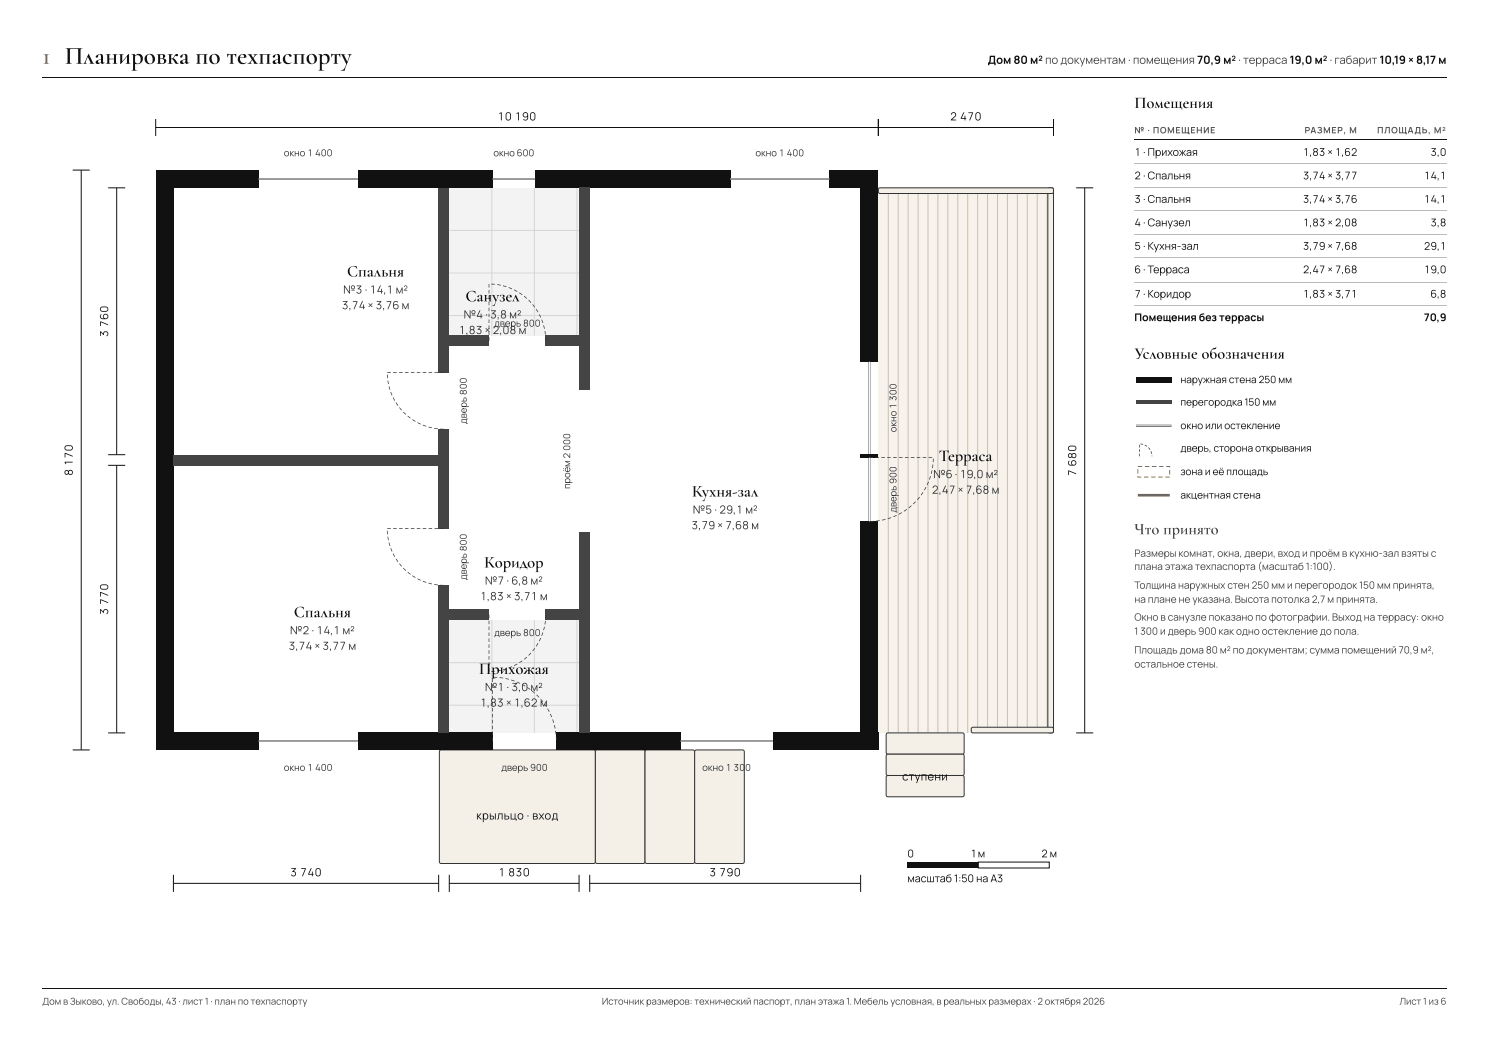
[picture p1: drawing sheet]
<svg xmlns="http://www.w3.org/2000/svg" width="420mm" height="297mm" viewBox="0 0 420 297" stroke-linecap="round" stroke-linejoin="round" font-family="sans-serif">
<path d="M11.9 21.8h396.1" fill="none" stroke="#111" stroke-width=".28"/>
<g fill="#fff">
<path d="M43.9 47.9h203.8v163.4h-203.8z"/>
<path d="M166.3 52.9h76.4v153.6h-76.4z"/>
</g>
<path d="M126.7 174.7h36.6v31.8h-36.6z" fill="#f3f3f3"/>
<g fill="#fff">
<path d="M48.9 131.1h74.8v75.4h-74.8z"/>
<path d="M48.9 52.9h74.8v75.2h-74.8z"/>
</g>
<path d="M126.7 52.9h36.6v41.6h-36.6z" fill="#f3f3f3"/>
<path d="M126.7 97.5h36.6v74.2h-36.6z" fill="#fff"/>
<path d="M247.7 52.9h49.4v153.6h-49.4z" fill="#f7f3ec"/>
<g fill="none" stroke="#c9bfaf" stroke-width=".28">
<path d="M250.5 52.9v153.6M253.3 52.9v153.6M256.1 52.9v153.6M258.9 52.9v153.6M261.7 52.9v153.6M264.5 52.9v153.6M267.3 52.9v153.6M270.1 52.9v153.6M272.9 52.9v153.6M275.7 52.9v153.6M278.5 52.9v153.6M281.3 52.9v153.6"/>
<path d="M284.1 52.9v153.6M286.9 52.9v153.6M289.7 52.9v153.6M292.5 52.9v153.6M295.3 52.9v153.6"/>
</g>
<path d="M138.7 52.9v41.6M150.7 52.9v41.6M162.7 52.9v41.6M126.7 64.9h36.6M126.7 76.9h36.6M126.7 88.9h36.6M138.7 174.7v31.8M150.7 174.7v31.8M162.7 174.7v31.8M126.7 186.7h36.6M126.7 198.7h36.6" fill="none" stroke="#d5d5d5" stroke-width=".28"/>
<path d="M124.1 211.5l.3-.2 43.3 .1 .2 .4-.1 31.3-.4 .2-43.3-.1-.2-.4v-31z" fill="#f4f0e8"/>
<path d="M124.1 211.5l.3-.2 43.3 .1 .2 .4-.1 31.3-.4 .2-43.3-.1-.2-.4v-31z" fill="none" stroke="#333" stroke-width=".28"/>
<path d="M168.1 211.5l.3-.2h13l.5 .3v31.2l-.3 .5h-13.2l-.5-.3v-31.2z" fill="#f4f0e8"/>
<path d="M168.1 211.5l.3-.2h13l.5 .3v31.2l-.3 .5h-13.2l-.5-.3v-31.2z" fill="none" stroke="#333" stroke-width=".28"/>
<path d="M182.1 211.5l.3-.2h13l.5 .3v31.2l-.3 .5h-13.2l-.5-.3v-31.2z" fill="#f4f0e8"/>
<path d="M182.1 211.5l.3-.2h13l.5 .3v31.2l-.3 .5h-13.2l-.5-.3v-31.2z" fill="none" stroke="#333" stroke-width=".28"/>
<path d="M196.1 211.5l.3-.2h13l.5 .3v31.2l-.3 .5h-13.2l-.5-.3v-31.2z" fill="#f4f0e8"/>
<path d="M196.1 211.5l.3-.2h13l.5 .3v31.2l-.3 .5h-13.2l-.5-.3v-31.2z" fill="none" stroke="#333" stroke-width=".28"/>
<path d="M250.1 206.7l.3-.2h21.1l.4 .5v5.1l-.5 .4h-21.1l-.4-.5z" fill="#f4f0e8"/>
<path d="M250.1 206.7l.3-.2h21.1l.4 .5v5.1l-.5 .4h-21.1l-.4-.5z" fill="none" stroke="#333" stroke-width=".28"/>
<path d="M250.1 212.7l.3-.2h21.1l.4 .5v5.1l-.5 .4h-21.1l-.4-.5z" fill="#f4f0e8"/>
<path d="M250.1 212.7l.3-.2h21.1l.4 .5v5.1l-.5 .4h-21.1l-.4-.5z" fill="none" stroke="#333" stroke-width=".28"/>
<path d="M250.1 218.7l.3-.2h21.1l.4 .5v5.1l-.5 .4h-21.1l-.4-.5z" fill="#f4f0e8"/>
<path d="M250.1 218.7l.3-.2h21.1l.4 .5v5.1l-.5 .4h-21.1l-.4-.5z" fill="none" stroke="#333" stroke-width=".28"/>
<g fill="#111">
<path d="M43.9 47.9h29v5h-29z"/>
<path d="M100.9 47.9h38v5h-38z"/>
<path d="M150.9 47.9h55v5h-55z"/>
<path d="M233.9 47.9h13.8v5h-13.8z"/>
</g>
<path d="M72.9 50.4h28M138.9 50.4h12M205.9 50.4h28" fill="none" stroke="#111" stroke-width=".47"/>
<path d="M72.9 50.4h28M138.9 50.4h12M205.9 50.4h28" fill="none" stroke="#fff" stroke-width=".28"/>
<g fill="#111">
<path d="M43.9 206.3h29v5h-29z"/>
<path d="M100.9 206.3h38v5h-38z"/>
<path d="M156.9 206.3h35v5h-35z"/>
<path d="M217.9 206.3h29.8v5h-29.8z"/>
</g>
<path d="M72.9 208.8h28" fill="none" stroke="#111" stroke-width=".47"/>
<path d="M72.9 208.8h28" fill="none" stroke="#fff" stroke-width=".28"/>
<path d="M138.8 207.8h.2v1h-.2zM138.8 206.2h.2v1h-.2zM138.8 204.5h.2v1h-.2zM138.8 202.8h.2v1h-.2zM138.8 201.2h.2v1h-.2zM138.8 199.5h.2v1h-.2zM138.8 197.8h.2v1h-.2zM138.8 196.2h.2v1h-.2zM138.8 194.5h.2v1h-.2zM138.8 192.8h.2v1h-.2zM138.8 191.2h.2v1h-.2zM139.2 190.7l1 .1v.2l-1-.1zM140.9 190.8l1 .2v.2l-1-.2zM142.6 191.1l.9 .2v.2l-1-.2zM144.2 191.5l.9 .3v.2l-1-.3zM145.8 192.1l.9 .4-.1 .2-.9-.4zM147.3 192.8l.9 .5-.1 .2-.9-.5zM148.7 193.6l.9 .6-.1 .2-.9-.6zM150.1 194.6l.8 .7-.1 .1-.8-.6zM151.4 195.7l.7 .7-.2 .2-.7-.7zM152.4 197.1l.1-.2 .7 .8-.2 .1zM153.4 198.4l.2-.2 .6 .9-.2 .1zM154.3 199.8l.2-.1 .5 .8-.2 .1zM155.1 201.2l.2-.1 .4 1h-.2zM155.7 202.8l.2-.1 .4 1h-.2zM156.2 204.4l.2-.1 .3 1h-.2zM156.6 206l.2-.1 .1 1.1h-.2zM156.8 207.6h.2v1h-.2z" fill="#333"/>
<path d="M191.9 208.8h26" fill="none" stroke="#111" stroke-width=".47"/>
<path d="M191.9 208.8h26" fill="none" stroke="#fff" stroke-width=".28"/>
<g fill="#111">
<path d="M43.9 47.9h5v163.4h-5z"/>
<path d="M242.7 47.9h5v54h-5z"/>
<path d="M242.7 127.9h5v1h-5z"/>
<path d="M242.7 146.9h5v64.4h-5z"/>
</g>
<path d="M245.2 101.9v26M245.2 128.9v18" fill="none" stroke="#111" stroke-width=".47"/>
<path d="M245.2 101.9v26M245.2 128.9v18" fill="none" stroke="#fff" stroke-width=".28"/>
<path d="M245.2 128.8h1v.2h-1zM246.9 128.8h1v.2h-1zM248.5 128.8h1v.2h-1zM250.2 128.8h1v.2h-1zM251.9 128.8h1v.2h-1zM253.5 128.8h1v.2h-1zM255.2 128.8h1v.2h-1zM256.9 128.8h1v.2h-1zM258.5 128.8h1v.2h-1zM260.2 128.8h1v.2h-1zM261.9 128.8h1v.2h-1zM263.1 129.3h.2v.9h-.2zM263 130.9h.2l-.1 1h-.2zM262.7 132.5l.2 .1-.2 1-.2-.1zM262.3 134.1l.2 .1-.3 1-.2-.1zM261.8 135.7l.2 .1-.5 .9-.1-.1zM261.1 137.2l.1 .1-.4 .9-.2-.1zM260.2 138.7l.2 .1-.6 .8-.1-.1zM259.3 140l.1 .1-.6 .8-.2-.1zM257.5 142l.7-.7 .1 .1-.7 .7zM256.2 143.1l.8-.7 .1 .2-.8 .6zM254.9 144l.8-.6 .1 .2-.8 .6zM253.4 144.8l.9-.4 .1 .1-.9 .5zM251.9 145.5l.9-.4 .1 .2-.9 .4zM250.3 146.1l1-.3v.2l-.9 .3zM248.7 146.5l1-.2v.2l-.9 .2zM247.1 146.7l1-.1v.2l-1 .1zM245.4 146.8h1v.2h-1z" fill="#333"/>
<g fill="#444">
<path d="M123.7 52.9h3v52h-3z"/>
<path d="M123.7 120.9h3v28h-3z"/>
<path d="M123.7 164.9h3v41.6h-3z"/>
</g>
<g fill="#333">
<path d="M124.2 104.8h1v.2h-1zM122.5 104.8h1v.2h-1zM120.9 104.8h1v.2h-1zM119.2 104.8h1v.2h-1zM117.5 104.8h1v.2h-1zM115.9 104.8h1v.2h-1zM114.2 104.8h1v.2h-1zM112.5 104.8h1v.2h-1zM110.9 104.8h1v.2h-1zM109.2 104.8h1v.2h-1zM109.1 105.6h.2l.1 1h-.2zM109.3 107.3l.2-.1 .1 1-.1 .1zM109.6 108.9h.2l.3 .9-.2 .1zM110.1 110.5l.2-.1 .4 1h-.2zM110.8 112.1l.1-.1 .5 .8-.2 .1zM111.6 113.5l.2-.1 .5 .8-.1 .2zM112.6 114.9l.1-.1 .7 .7-.2 .2zM113.7 116.2l.1-.2 .7 .7-.1 .2zM115 117.2l.8 .6-.1 .1-.8-.6zM116.4 118.1l.8 .6-.1 .1-.9-.5zM117.8 119l.9 .4-.1 .2-.9-.4zM119.3 119.7l.9 .3v.2l-1-.3zM120.9 120.2l.9 .3v.2l-1-.3zM122.5 120.6l1 .1v.2l-1.1-.1zM124.1 120.8h1v.2h-1z"/>
<path d="M124.2 148.8h1v.2h-1zM122.5 148.8h1v.2h-1zM120.9 148.8h1v.2h-1zM119.2 148.8h1v.2h-1zM117.5 148.8h1v.2h-1zM115.9 148.8h1v.2h-1zM114.2 148.8h1v.2h-1zM112.5 148.8h1v.2h-1zM110.9 148.8h1v.2h-1zM109.2 148.8h1v.2h-1zM109.1 149.6h.2l.1 1h-.2zM109.3 151.3l.2-.1 .1 1-.1 .1zM109.6 152.9h.2l.3 .9-.2 .1zM110.1 154.5l.2-.1 .4 1h-.2zM110.8 156.1l.1-.1 .5 .8-.2 .1zM111.6 157.5l.2-.1 .5 .8-.1 .2zM112.6 158.9l.1-.1 .7 .7-.2 .2zM113.7 160.2l.1-.2 .7 .7-.1 .2zM115 161.1l.8 .7-.1 .1-.8-.6zM116.4 162.1l.8 .6-.1 .1-.9-.5zM117.8 163l.9 .4-.1 .2-.9-.4zM119.3 163.7l.9 .3v.2l-1-.3zM120.9 164.2l.9 .3v.2l-1-.3zM122.5 164.6l1 .1v.2l-1.1-.1zM124.1 164.8h1v.2h-1z"/>
</g>
<g fill="#444">
<path d="M163.3 52.9h3v57h-3z"/>
<path d="M163.3 149.9h3v56.6h-3z"/>
<path d="M48.9 128.1h74.8v3h-74.8z"/>
<path d="M126.7 94.5h11.2v3h-11.2z"/>
<path d="M153.9 94.5h9.4v3h-9.4z"/>
</g>
<path d="M137.8 95h.2v1h-.2zM137.8 93.4h.2v1h-.2zM137.8 91.7h.2v1h-.2zM137.8 90h.2v1h-.2zM137.8 88.4h.2v1h-.2zM137.8 86.7h.2v1h-.2zM137.8 85h.2v1h-.2zM137.8 83.4h.2v1h-.2zM137.8 81.7h.2v1h-.2zM137.8 80h.2v1h-.2zM138.6 79.9l1 .1-.1 .2-.9-.1zM140.2 80.1l1 .2v.2l-1-.2zM141.9 80.4l.9 .3v.2l-1-.3zM143.5 80.9l.9 .4-.1 .2-.9-.4zM145 81.6l.9 .5-.1 .1-.9-.4zM146.5 82.4l.8 .6-.1 .1-.8-.5zM147.9 83.4l.7 .6-.1 .2-.8-.7zM149.1 84.5l.7 .7-.1 .2-.7-.8zM150.1 85.9l.2-.2 .6 .8-.2 .1zM151.1 87.2l.2-.1 .5 .8-.2 .1zM152 88.6l.2-.1 .4 .9-.2 .1zM152.7 90.1l.1-.1 .4 1-.2 .1zM153.2 91.7l.2-.1 .2 1-.2 .1zM153.6 93.3h.2l.1 1h-.2zM153.8 95h.2v.9h-.2z" fill="#333"/>
<g fill="#444">
<path d="M126.7 171.7h11.2v3h-11.2z"/>
<path d="M153.9 171.7h9.4v3h-9.4z"/>
</g>
<path d="M137.8 173.2h.2v1h-.2zM137.8 174.9h.2v1h-.2zM137.8 176.6h.2v1h-.2zM137.8 178.2h.2v1h-.2zM137.8 179.9h.2v1h-.2zM137.8 181.6h.2v1h-.2zM137.8 183.2h.2v1h-.2zM137.8 184.9h.2v1h-.2zM137.8 186.6h.2v1h-.2zM137.8 188.2h.2v1h-.2zM138.6 189.1l.9-.1 .1 .2-1 .1zM140.2 189l1-.2v.2l-1 .2zM141.8 188.6l1-.2v.2l-.9 .2zM143.4 188.1l.9-.3 .1 .2-.9 .3zM144.9 187.5l.9-.5 .1 .2-.9 .5zM146.4 186.7l.8-.6 .1 .2-.8 .5zM147.7 185.7l.8-.6 .1 .1-.7 .7zM149.7 183.9l.1 .1-.7 .8-.1-.2zM150.7 182.6l.2 .1-.6 .8-.2-.1zM151.6 181.2l.2 .1-.5 .9-.2-.1zM152.4 179.7l.2 .1-.4 .9-.2-.1zM153 178.2l.2 .1-.4 .9-.1-.1zM153.4 176.6h.2l-.2 1h-.2zM153.7 175h.2l-.1 1h-.2zM153.8 173.3h.2v1h-.2z" fill="#333"/>
<path d="M295.7 53.1l1-.2 .4 .5v152.6l-.1 .4-.4 .1h-.8l-.3-.5v-152.6z" fill="#f4f0e8"/>
<path d="M295.7 53.1l1-.2 .4 .5v152.6l-.1 .4-.4 .1h-.8l-.3-.5v-152.6z" fill="none" stroke="#333" stroke-width=".28"/>
<path d="M247.9 53.1l.3-.2h48.4l.5 .3v.8l-.1 .4-.4 .1h-48.4l-.5-.4z" fill="#f4f0e8"/>
<path d="M247.9 53.1l.3-.2h48.4l.5 .3v.8l-.1 .4-.4 .1h-48.4l-.5-.4z" fill="none" stroke="#333" stroke-width=".28"/>
<path d="M274.1 205.1l.3-.2h22.2l.5 .3v.8l-.1 .4-.4 .1h-22.2l-.5-.4z" fill="#f4f0e8"/>
<path d="M274.1 205.1l.3-.2h22.2l.5 .3v.8l-.1 .4-.4 .1h-22.2l-.5-.4z" fill="none" stroke="#333" stroke-width=".28"/>
<g fill="none" stroke="#111" stroke-width=".28">
<path d="M43.9 35.9h253.2M43.9 33.5v4.8M247.7 33.5v4.8M297.1 33.5v4.8M20.5 47.9h4.8M22.9 47.9v163.4M30.5 52.9h4.8M32.9 52.9v75.2M303.5 52.9h4.8M305.9 52.9v153.6M30.5 128.1h4.8M30.5 131.1h4.8"/>
<path d="M32.9 131.1v75.4M20.5 211.3h4.8M30.5 206.5h4.8M303.5 206.5h4.8M48.9 248.9h74.8M48.9 246.5v4.8M123.7 246.5v4.8M126.7 248.9h36.6M126.7 246.5v4.8M163.3 246.5v4.8M166.3 248.9h76.4M166.3 246.5v4.8"/>
<path d="M242.7 246.5v4.8"/>
</g>
<path d="M255.9 242.9h20v1.7h-20z" fill="#111"/>
<path d="M319.9 39.3h88.1M275.9 242.9h20v1.7h-20z" fill="none" stroke="#111" stroke-width=".28"/>
<path d="M319.9 46.2h88.1M319.9 52.8h88.1M319.9 59.4h88.1M319.9 66h88.1M319.9 72.6h88.1M319.9 79.5h88.1M319.9 86.1h88.1" fill="none" stroke="#bbb" stroke-width=".28"/>
<path d="M320.4 106.3h10v1.5h-10z" fill="#111"/>
<path d="M320.4 112.9h10v1h-10z" fill="#444"/>
<path d="M320.4 120h10" fill="none" stroke="#111" stroke-width=".55"/>
<path d="M320.4 120h10" fill="none" stroke="#fff" stroke-width=".28"/>
<path d="M321.3 127.8h.2v.8h-.2zM321.3 126.6h.2v.7h-.2zM321.3 125.3h.2v.8h-.2zM321.6 125l.8 .1-.1 .2-.7-.1zM322.9 125.3l.6 .4-.1 .2-.6-.4zM323.8 126.2l.1-.1 .5 .6-.1 .1zM324.5 127.2l.2-.1 .2 .8h-.2zM324.8 128.4h.2v.2z" fill="#333"/>
<path d="M322.9 131.3h1.2v.3h-1.2zM324.9 131.3h1.2v.3h-1.2zM326.9 131.3h1.2v.3h-1.2zM328.9 131.3h1.1v.4h-.2l.1-.3-1 .2zM329.8 132.4h.2v1.3h-.2zM328.6 134.3h1.3v.3h-1.3zM326.6 134.3h1.3v.3h-1.3zM324.6 134.3h1.3v.3h-1.3zM322.6 134.3h1.3v.3h-1.3zM320.8 134.2h.2l-.1 .2 1-.1v.3h-1.1zM320.8 132.2h.2v1.2h-.2zM320.9 131.3h1.2v.3h-1.2z" fill="#a8651f"/>
<path d="M320.9 139.6h9" fill="none" stroke="#a8651f" stroke-width=".75" stroke-linecap="butt"/>
<path d="M11.9 278.5h396.1" fill="none" stroke="#111" stroke-width=".28"/>
<text font-size="7.1" fill="#a8651f" x="11.9" y="18">1 Планировка по техпаспорту</text>
<g font-size="4.7" fill="#111">
<text x="97.8" y="77.9">Спальня</text>
<text x="131.3" y="84.9">Санузел</text>
<text x="264.7" y="129.9">Т</text>
<text x="267.3" y="129.9">ерр</text>
<text x="274" y="129.9">а</text>
<text x="276" y="129.9">са</text>
<text x="195.1" y="139.9">Кухня-зал</text>
<text x="136.5" y="159.9">Коридор</text>
<text x="82.8" y="173.9">Спальня</text>
<text x="135.1" y="189.9">Прихож</text>
<text x="150.8" y="189.9">ая</text>
</g>
<g font-size="4.6" fill="#111">
<text x="319.9" y="30.4">Помещения</text>
<text x="319.9" y="101.1">Условные обозначения</text>
</g>
<text font-size="4.6" fill="#444" x="319.9" y="150.5">Что принято</text>
<g font-size="3.2" fill="#111">
<text x="278.5" y="18">Дом 80 м² по документам · помещения 70,9 м² · терраса 19,0 м² · габарит 10,19 × 8,17 м</text>
<text x="140.3" y="33.9">10</text>
<text x="145.1" y="33.9">190</text>
<text x="267.9" y="33.9">2</text>
<text x="270.7" y="33.9">470</text>
<text x="30.5" y="95" transform="rotate(-90 30.5 95)">3</text>
<text x="30.5" y="92.2" transform="rotate(-90 30.5 92.2)">760</text>
<text x="20.5" y="131.3" transform="rotate(-90 20.5 131.3)">170</text>
<text x="303.5" y="131.4" transform="rotate(-90 303.5 131.4)">680</text>
<text x="20.5" y="134.1" transform="rotate(-90 20.5 134.1)">8</text>
<text x="303.5" y="134.2" transform="rotate(-90 303.5 134.2)">7</text>
<text x="30.5" y="173.3" transform="rotate(-90 30.5 173.3)">3</text>
<text x="30.5" y="170.5" transform="rotate(-90 30.5 170.5)">770</text>
<text x="254.4" y="219.9">ступени</text>
<text x="134.3" y="230.9">крыльцо · вход</text>
<text x="81.8" y="246.9">3</text>
<text x="84.6" y="246.9">740</text>
<text x="140.5" y="246.9">1</text>
<text x="143.3" y="246.9">830</text>
<text x="200" y="246.9">3</text>
<text x="202.8" y="246.9">790</text>
</g>
<g font-size="3.2" fill="#333">
<text x="96.8" y="82.7">№3 · 14,1 м²</text>
<text x="96.4" y="87.1">3,74 × 3,76 м</text>
<text x="130.8" y="89.7">№4 · 3,8 м²</text>
<text x="129.4" y="94.1">1,83 ×</text>
<text x="138.9" y="94.1">2,08 м</text>
<text x="263.2" y="134.7">№6 ·</text>
<text x="270.6" y="134.7">19,0 м²</text>
<text x="262.8" y="139.1">2</text>
<text x="264.7" y="139.1">,4</text>
<text x="267.5" y="139.1">7</text>
<text x="270.1" y="139.1">× 7,68</text>
<text x="279.7" y="139.1">м</text>
<text x="195" y="149.1">3,79 × 7,68 м</text>
<text x="195.4" y="144.7">№5 · 29,1 м²</text>
<text x="136.8" y="164.7">№7 · 6,8 м²</text>
<text x="135.4" y="169.1">1,83 × 3,71 м</text>
<text x="81.8" y="178.7">№2 · 14,1 м²</text>
<text x="81.4" y="183.1">3,74 × 3,77 м</text>
<text x="136.8" y="194.7">№1 · 3,0 м²</text>
<text x="135.4" y="199.1">1,83 × 1,62</text>
<text x="152.3" y="199.1">м</text>
</g>
<g font-size="3" fill="#111">
<text x="319.9" y="43.9">1 · Прихожая</text>
<text x="367.4" y="43.9">1,83 × 1,62</text>
<text x="403.4" y="43.9">3,0</text>
<text x="319.9" y="50.5">2 · Спальня</text>
<text x="367.4" y="50.5">3,74 × 3,77</text>
<text x="401.5" y="50.5">14,1</text>
<text x="319.9" y="57.2">3 · Спальня</text>
<text x="367.4" y="57.2">3,74 × 3,76</text>
<text x="401.5" y="57.2">14,1</text>
<text x="319.9" y="63.8">4 · Санузел</text>
<text x="367.4" y="63.8">1,83 × 2,08</text>
<text x="403.4" y="63.8">3,8</text>
<text x="319.9" y="70.4">5 · Кухня-зал</text>
<text x="367.4" y="70.4">3,79 × 7,68</text>
<text x="401.5" y="70.4">29,1</text>
<text x="319.9" y="77">6 · Терраса</text>
<text x="367.4" y="77">2,47 × 7,68</text>
<text x="401.5" y="77">19,0</text>
<text x="319.9" y="83.9">7 · Коридор</text>
<text x="367.4" y="83.9">1,83 × 3,71</text>
<text x="403.4" y="83.9">6,8</text>
<text x="319.9" y="90.5">Помещения без террасы</text>
<text x="401.4" y="90.5">70,9</text>
<text x="255.9" y="241.6">0</text>
<text x="274" y="241.6">1 м</text>
<text x="293.7" y="241.6">2 м</text>
<text x="255.9" y="248.6">масштаб 1:50 на A3</text>
</g>
<g font-size="2.8" fill="#111">
<text x="332.9" y="107.9">наружная стена 250 мм</text>
<text x="332.9" y="114.3">перегородка 150 мм</text>
<text x="332.9" y="120.9">окно или остекление</text>
<text x="332.9" y="127.3">дверь, сторона открывания</text>
<text x="332.9" y="133.9">зона и её площадь</text>
<text x="332.9" y="140.5">акцентная стена</text>
</g>
<g font-size="2.8" fill="#444">
<text x="319.9" y="156.9">Размеры комнат, окна, двери, вход и проём в кухню-зал взяты с</text>
<text x="319.9" y="160.6">плана этажа техпаспорта (масштаб 1:100).</text>
<text x="319.9" y="165.9">Толщина наружных стен 250 мм и перегородок 150 мм принята,</text>
<text x="319.9" y="169.9">на плане не указана. Высота потолка 2,7 м принята.</text>
<text x="319.9" y="174.9">Окно в санузле показано по фотографии. Выход на террасу: окно</text>
<text x="319.9" y="178.9">1</text>
<text x="321.6" y="178.9">300 и дверь 900 как одно остекление до пола.</text>
<text x="319.9" y="184.1">Площадь дома 80 м² по документам; сумма помещений 70,9 м²,</text>
<text x="319.9" y="188.1">остальное стены.</text>
</g>
<g font-size="2.7" fill="#333">
<text x="80" y="44">окно 1</text>
<text x="88.8" y="44">400</text>
<text x="139.1" y="44">окно 600</text>
<text x="213" y="44">окно 1</text>
<text x="221.8" y="44">400</text>
<text x="139.4" y="92">дверь 80</text>
<text x="150.8" y="92">0</text>
<text x="252.8" y="113" transform="rotate(-90 252.8 113)">300</text>
<text x="131.6" y="119.5" transform="rotate(-90 131.6 119.5)">дверь 800</text>
<text x="252.8" y="121.8" transform="rotate(-90 252.8 121.8)">окно 1</text>
<text x="160.8" y="127" transform="rotate(-90 160.8 127)">000</text>
<text x="160.8" y="137.8" transform="rotate(-90 160.8 137.8)">проём 2</text>
<text x="252.8" y="144.5" transform="rotate(-90 252.8 144.5)">дверь 900</text>
<text x="131.6" y="163.5" transform="rotate(-90 131.6 163.5)">дверь 800</text>
<text x="139.4" y="179.2">дверь 80</text>
<text x="150.8" y="179.2">0</text>
<text x="80" y="217.2">окно 1</text>
<text x="88.8" y="217.2">400</text>
<text x="141.4" y="217.2">дверь 900</text>
<text x="198" y="217.2">окно 1</text>
<text x="206.8" y="217.2">30</text>
<text x="210.1" y="217.2">0</text>
</g>
<g font-size="2.6" fill="#444">
<text x="11.9" y="283.1">Дом в Зыково, ул. Свободы, 43 · лист 1 · план по техпаспорту</text>
<text x="169.7" y="283.1">Источник размеров: технический паспорт, план этажа 1. Мебель условная, в реальных размерах · 2 октября 2026</text>
<text x="394.7" y="283.1">Лист 1 из 6</text>
</g>
<g font-size="2.5" fill="#555">
<text x="319.9" y="37.6">№ · ПОМЕЩЕНИЕ</text>
<text x="367.9" y="37.6">РАЗМЕР, М</text>
<text x="388.4" y="37.6">ПЛОЩАДЬ, М²</text>
</g>
</svg>
